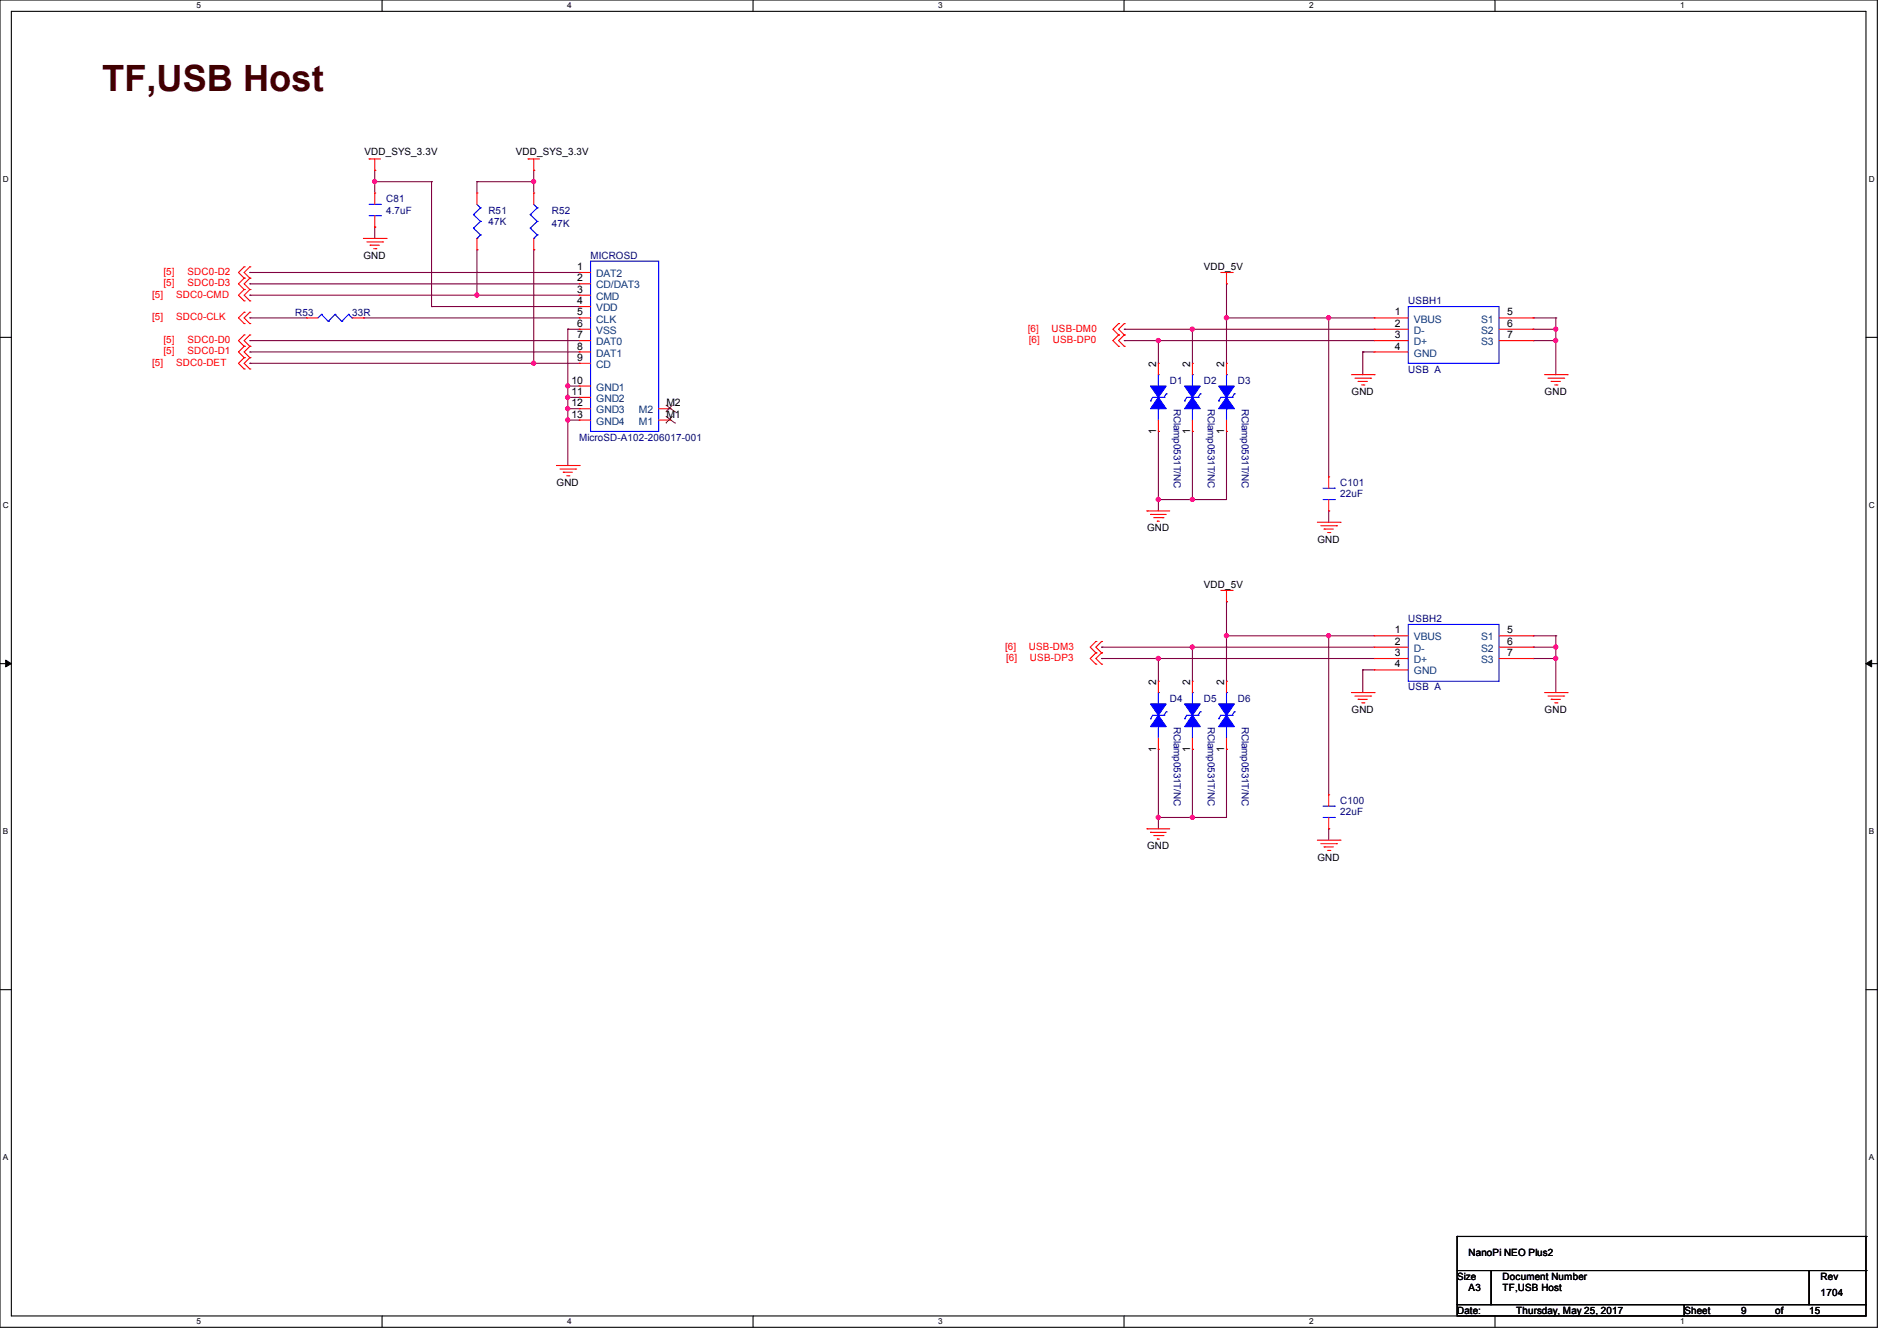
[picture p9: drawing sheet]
<svg xmlns="http://www.w3.org/2000/svg" width="297mm" height="210mm" viewBox="0 0 297 210" stroke-linecap="round" stroke-linejoin="round" font-family="sans-serif">
<path d="M0 0h293.9v207.9h-293.9zM1.8 1.8h290.3v204.3h-290.3z" fill="none" stroke="#000" stroke-width=".17"/>
<g fill="#fff">
<path d="M30.8 .2h.7v1.4h-.7z"/>
<path d="M30.8 206.2h.7v1.4h-.7z"/>
</g>
<path d="M59.8 0v1.8M59.8 206.1v1.8" fill="none" stroke="#000" stroke-width=".17"/>
<g fill="#fff">
<path d="M88.8 .2h.7v1.4h-.7z"/>
<path d="M88.8 206.2h.7v1.4h-.7z"/>
</g>
<path d="M117.9 0v1.8M117.9 206.1v1.8" fill="none" stroke="#000" stroke-width=".17"/>
<g fill="#fff">
<path d="M146.9 .2h.7v1.4h-.7z"/>
<path d="M146.9 206.2h.7v1.4h-.7z"/>
</g>
<path d="M176 0v1.8M176 206.1v1.8" fill="none" stroke="#000" stroke-width=".17"/>
<g fill="#fff">
<path d="M205 .2h.7v1.4h-.7z"/>
<path d="M205 206.2h.7v1.4h-.7z"/>
</g>
<path d="M234.1 0v1.8M234.1 206.1v1.8" fill="none" stroke="#000" stroke-width=".17"/>
<g fill="#fff">
<path d="M263.1 .2h.6v1.4h-.6z"/>
<path d="M263.1 206.2h.6v1.4h-.6z"/>
<path d="M.5 27.3h.9v1.4h-.9z"/>
<path d="M292.6 27.3h.9v1.4h-.9z"/>
<path d="M.5 78.4h.9v1.4h-.9z"/>
<path d="M292.6 78.4h.9v1.4h-.9z"/>
</g>
<path d="M0 52.8h1.8M292.1 52.8h1.8" fill="none" stroke="#000" stroke-width=".17"/>
<g fill="#fff">
<path d="M.5 129.5h.8v1.4h-.8z"/>
<path d="M292.6 129.5h.8v1.4h-.8z"/>
</g>
<path d="M0 103.9h1.8M292.1 103.9h1.8" fill="none" stroke="#000" stroke-width=".17"/>
<path d="M.9 103.4l.9 .5-.9 .5zM292.1 103.9l.9-.5v1z" fill="#000" stroke="#000" stroke-width=".16"/>
<g fill="#fff">
<path d="M.5 180.5h.8v1.4h-.8z"/>
<path d="M292.6 180.5h.8v1.4h-.8z"/>
</g>
<g fill="none" stroke="#000" stroke-width=".17">
<path d="M0 155h1.8M292.1 155h1.8M228.1 199h5.4v5.3h-5.4zM228.1 193.6h.1M228.1 193.6v5.4M228.1 193.6h64M233.5 199h49.8v5.3h-49.8zM283.3 199h8.8v5.3h-8.8zM292.1 193.6h.1M292.1 199h.1M292.1 193.6v5.4M228.1 204.3h35.6v1.8h-35.6z"/>
<path d="M263.7 204.3h28.4v1.8h-28.4z"/>
</g>
<g fill="none" stroke="#800040" stroke-width=".17">
<path d="M58.7 35.6h.1M58.7 28.4h.1M58.7 26.7h.1M58.7 26.7v3.5M58.7 35.6v1.7M58.7 28.4h8.9M67.6 28.4h.1M67.6 28.4v19.6M74.7 39.1h.1M74.7 28.4h.1M74.7 28.4v1.8M74.7 39.1v7.1"/>
<path d="M74.7 28.4h8.9M83.6 39.1h.1M83.6 28.4h.1M83.6 26.7h.1M83.6 26.7v3.5M83.6 39.1v17.8M39.1 42.7h.1M39.1 53.3h.1M39.1 55.1h.1M39.1 46.2h.1M39.1 44.4h.1M39.1 49.8h.1"/>
<path d="M39.1 56.9h.1M39.1 56.9h51.6M39.1 42.7h51.6M39.1 53.3h51.6M39.1 55.1h51.6M39.1 46.2h51.6M39.1 49.8h8.9M39.1 44.4h51.6M56.9 49.8h.1M56.9 49.8h33.8M67.6 48h.1M67.6 48h23.1"/>
<path d="M74.7 46.2h.1M83.6 56.9h.1M88.9 51.6h.1M88.9 51.6h1.8M88.9 51.6v21.3M176 53.3h.1M176 51.6h.1M176 53.3h39.1M176 51.6h39.1M181.4 53.3h.1M181.4 53.3v3.6M186.7 51.6h.1"/>
<path d="M186.7 51.6v5.3M192 49.8h.1M192 44.4h.1M192 49.8h23.1M192 44.4v12.5M208 49.8h.1M208 49.8v24.9M213.4 55.1h.1M213.4 55.1h1.7M213.4 55.1v3.6M240 49.8h.1M240 51.6h.1"/>
<path d="M240 53.3h.1M240 53.3h3.6M240 49.8h3.6M240 51.6h3.6M243.6 49.8h.1M243.6 51.6h.1M243.6 53.3h.1M243.6 49.8v8.9M88.9 60.5h.1M88.9 62.2h.1M88.9 64h.1M88.9 65.8h.1"/>
<path d="M88.9 60.5h1.8M88.9 62.2h1.8M88.9 64h1.8M88.9 65.8h1.8M181.4 78.2h.1M181.4 67.6h.1M181.4 67.6v12.4M186.7 67.6h.1M186.7 78.2h.1M186.7 67.6v10.6M192 67.6h.1M192 67.6v10.6h-10.6"/>
<path d="M192 99.6h.1M192 94.2h.1M192 94.2v12.5M192 99.6h23.1M208 80h.1M208 99.6h.1M208 80v1.8M208 99.6v24.9M240 99.6h.1M240 99.6h3.6M243.6 99.6h.1M243.6 99.6v8.9"/>
<path d="M172.5 103.1h.1M172.5 101.3h.1M172.5 103.1h42.6M172.5 101.3h42.6M181.4 117.3h.1M181.4 103.1h.1M181.4 103.1v3.6M181.4 117.3v12.5M186.7 117.3h.1M186.7 101.3h.1M186.7 101.3v5.4M186.7 117.3v10.7"/>
<path d="M192 117.3h.1M192 117.3v10.7h-10.6M213.4 104.9h.1M213.4 104.9v3.6M213.4 104.9h1.7M240 101.3h.1M240 103.1h.1M240 103.1h3.6M240 101.3h3.6M243.6 101.3h.1M243.6 103.1h.1M181.4 128h.1"/>
<path d="M186.7 128h.1M208 129.8h.1M208 129.8v1.8"/>
</g>
<g fill="#f0f" stroke="#f0f" stroke-width=".17">
<circle cx="74.7" cy="46.2" r=".32"/>
<circle cx="83.5" cy="56.9" r=".32"/>
<circle cx="88.9" cy="60.4" r=".32"/>
<circle cx="88.9" cy="64" r=".32"/>
<circle cx="88.9" cy="62.2" r=".32"/>
<circle cx="83.5" cy="28.4" r=".32"/>
<circle cx="88.9" cy="65.8" r=".32"/>
<circle cx="58.7" cy="28.4" r=".32"/>
<circle cx="181.3" cy="78.2" r=".32"/>
<circle cx="186.7" cy="78.2" r=".32"/>
<circle cx="181.3" cy="53.3" r=".32"/>
<circle cx="186.7" cy="51.5" r=".32"/>
<circle cx="192" cy="49.8" r=".32"/>
<circle cx="208" cy="49.8" r=".32"/>
<circle cx="243.6" cy="51.5" r=".32"/>
<circle cx="243.6" cy="53.3" r=".32"/>
<circle cx="186.7" cy="128" r=".32"/>
<circle cx="181.3" cy="128" r=".32"/>
<circle cx="181.3" cy="103.1" r=".32"/>
<circle cx="186.7" cy="101.3" r=".32"/>
<circle cx="192" cy="99.5" r=".32"/>
<circle cx="208" cy="99.5" r=".32"/>
<circle cx="243.6" cy="101.3" r=".32"/>
<circle cx="243.6" cy="103.1" r=".32"/>
</g>
<g fill="none" stroke="#f00" stroke-width=".17">
<path d="M56.9 37.3h3.6M57.4 37.9h2.5M57.8 24.9h.1M57.8 24.9h1.8M58 38.4h.1M58 38.4h1.4M58.5 38.9h.3M58.7 26.7h.1M58.7 35.6h.1M58.7 30.2h.1M58.7 24.9v1.8M58.7 30.2v1.8"/>
<path d="M58.7 33.8v1.8M58.8 38.9h.1M59.9 37.9h.1M60.5 37.3h.1M74.7 30.2h.1M74.7 39.1h.1M74.7 30.2v1.8M74.7 37.3v1.8M82.7 24.9h.1M82.7 24.9h1.8M83.6 26.7h.1M83.6 30.2h.1"/>
<path d="M83.6 39.1h.1M83.6 24.9v1.8M83.6 30.2v1.8M83.6 37.3v1.8M38.2 45.3h.1M38.2 43.6h.1M38.2 47.1h.1M38.2 50.7h.1M38.2 48.9h.1M38.2 54.2h.1M38.2 52.5h.1M38.2 56h.1"/>
<path d="M38.2 41.8h.1M38.2 57.8h.1M38.2 43.6l-.9 .8 .9 .9M38.2 45.3l-.9 .9 .9 .9M38.2 48.9l-.9 .9 .9 .9M38.2 52.5l-.9 .8 .9 .9M38.2 54.2l-.9 .9 .9 .9M38.2 41.8l-.9 .9 .9 .9M38.2 56l-.9 .9 .9 .9M39.1 45.3h.1M39.1 43.6h.1M39.1 47.1h.1"/>
<path d="M39.1 50.7h.1M39.1 48.9h.1M39.1 54.2h.1M39.1 52.5h.1M39.1 56h.1M39.1 41.8h.1M39.1 57.8h.1M39.1 43.6l-.9 .8 .9 .9M39.1 45.3l-.9 .9 .9 .9M39.1 48.9l-.9 .9 .9 .9M39.1 52.5l-.9 .8 .9 .9M39.1 54.2l-.9 .9 .9 .9"/>
<path d="M39.1 41.8l-.9 .9 .9 .9M39.1 56l-.9 .9 .9 .9M48 49.8h.1M48 49.8h1.8M55.1 49.8h1.8M56.9 49.8h.1M90.7 42.7h.1M90.7 44.4h.1M90.7 46.2h.1M90.7 48h.1M90.7 49.8h.1M90.7 51.6h.1"/>
<path d="M90.7 53.3h.1M90.7 55.1h.1M90.7 56.9h.1M90.7 42.7h1.8M90.7 49.8h1.8M90.7 51.6h1.8M90.7 53.3h1.8M90.7 55.1h1.8M90.7 44.4h1.8M90.7 46.2h1.8M90.7 48h1.8M90.7 56.9h1.8"/>
<path d="M175.1 54.2h.1M175.1 52.5h.1M175.1 50.7h.1M175.1 52.5l-.9 .8 .9 .9M175.1 50.7l-.9 .9 .9 .9M176 54.2h.1M176 52.5h.1M176 50.7h.1M176 52.5l-.9 .8 .9 .9M176 50.7l-.9 .9 .9 .9M181.4 56.9h.1M181.4 56.9v1.8"/>
<path d="M186.7 56.9h.1M186.7 56.9v1.8M191.1 42.7h1.8M192 44.4h.1M192 56.9h.1M192 42.7v1.7M192 56.9v1.8M192.9 42.7h.1M211.6 58.7h3.5M212.1 59.2h2.5M212.6 59.7h.1M212.6 59.7h1.5"/>
<path d="M214.6 59.2h.1M215.1 58.7h.1M215.1 49.8h.1M215.1 51.6h.1M215.1 53.3h.1M215.1 55.1h.1M215.1 49.8h5.4M215.1 51.6h5.4M215.1 53.3h5.4M215.1 55.1h5.4M234.7 49.8h5.3M234.7 51.6h5.3"/>
<path d="M234.7 53.3h5.3M240 49.8h.1M240 51.6h.1M240 53.3h.1M241.8 58.7h3.6M242.4 59.2h2.4M242.9 59.7h.1M242.9 59.7h1.4M244.8 59.2h.1M245.4 58.7h.1M87.1 72.9h3.6M87.7 73.4h2.4"/>
<path d="M88.2 74h.1M88.2 74h1.4M88.7 74.5h.4M89.1 74.5h.1M90.1 73.4h.1M90.7 72.9h.1M90.7 60.5h.1M90.7 62.2h.1M90.7 64h.1M90.7 65.8h.1M90.7 60.5h1.8M90.7 62.2h1.8"/>
<path d="M90.7 64h1.8M90.7 65.8h1.8M103.1 64h1.8M103.1 65.8h1.8M104.9 65.8h.1M104.9 64h.1M181.4 67.6h.1M181.4 65.8v1.8M186.7 67.6h.1M186.7 65.8v1.8M192 67.6h.1M192 65.8v1.8"/>
<path d="M208 74.7h.1M208 74.7v1.8M208 78.2v1.8M213.2 60.3h.3M213.5 60.3h.1M243.4 60.3h.4M243.8 60.3h.1M179.6 80h.1M179.6 80h3.5M180.1 80.6h.1M180.1 80.6h2.5M180.6 81.1h1.5"/>
<path d="M181.2 81.6h.1M181.2 81.6h.3M182.1 81.1h.1M191.1 92.5h1.8M192 94.2h.1M192 92.5v1.7M192.9 92.5h.1M206.2 81.8h3.6M206.8 82.3h2.5M207.3 82.8h.1M207.3 82.8h1.4M207.9 83.4h.3"/>
<path d="M208 80h.1M208.2 83.4h.1M209.3 82.3h.1M209.8 81.8h.1M215.1 99.6h.1M215.1 99.6h5.4M234.7 99.6h5.3M240 99.6h.1M171.6 102.2h.1M171.6 104h.1M171.6 100.5h.1M171.6 102.2l-.9 .9 .9 .9"/>
<path d="M171.6 100.5l-.9 .8 .9 .9M172.5 102.2h.1M172.5 104h.1M172.5 100.5h.1M172.5 102.2l-.9 .9 .9 .9M172.5 100.5l-.9 .8 .9 .9M181.4 117.3h.1M181.4 106.7h.1M181.4 106.7v1.8M181.4 115.6v1.7M186.7 117.3h.1M186.7 106.7h.1"/>
<path d="M186.7 106.7v1.8M186.7 115.6v1.7M192 117.3h.1M192 106.7h.1M192 106.7v1.8M192 115.6v1.7M211.6 108.5h3.5M212.1 109h2.5M212.6 109.5h.1M212.6 109.5h1.5M213.2 110.1h.3M213.5 110.1h.1"/>
<path d="M214.6 109h.1M215.1 108.5h.1M215.1 101.3h.1M215.1 103.1h.1M215.1 104.9h.1M215.1 101.3h5.4M215.1 103.1h5.4M215.1 104.9h5.4M234.7 101.3h5.3M234.7 103.1h5.3M240 101.3h.1M240 103.1h.1"/>
<path d="M241.8 108.5h3.6M242.4 109h2.4M242.9 109.5h.1M242.9 109.5h1.4M243.4 110.1h.4M243.8 110.1h.1M244.8 109h.1M245.4 108.5h.1M179.6 129.8h.1M179.6 129.8h3.5M180.1 130.3h.1M180.1 130.3h2.5"/>
<path d="M180.6 130.9h1.5M181.2 131.4h.1M181.2 131.4h.3M182.1 130.9h.1M206.2 131.6h3.6M206.8 132.1h2.5M207.3 132.6h.1M207.3 132.6h1.4M207.9 133.2h.3M208 129.8h.1M208 124.5h.1M208 124.5v1.7"/>
<path d="M208 128v1.8M208.2 133.2h.1M209.3 132.1h.1M209.8 131.6h.1"/>
</g>
<g fill="none" stroke="#00f" stroke-width=".17">
<path d="M57.8 33.8h1.8M57.8 32h1.8M59.6 33.8h.1M59.6 32h.1M74.1 33.6h.1M74.1 35.7h.1M74.1 33.6l1.1 1.1M74.1 35.7l1.1 1.1M74.7 37.3h.1M74.7 32l.5 .6M75.2 32.6h.1M75.2 34.7h.1"/>
<path d="M75.2 36.8h.1M75.2 32.6l-1.1 1M75.2 34.7l-1.1 1M75.2 36.8l-.5 .5M83 33.6h.1M83 35.7h.1M83 33.6l1.1 1.1M83 35.7l1.1 1.1M83.6 37.3h.1M83.6 32l.5 .6M84.1 32.6h.1M84.1 34.7h.1"/>
<path d="M84.1 36.8h.1M84.1 32.6l-1.1 1M84.1 34.7l-1.1 1M84.1 36.8l-.5 .5M50.3 49.2h.1M50.3 49.2l-.5 .6M50.3 49.2l1.1 1.1M51.4 50.3h.1M52.5 49.2h.1M52.5 49.2l-1.1 1.1M52.5 49.2l1 1.1M53.5 50.3h.1"/>
<path d="M54.6 49.2h.1M54.6 49.2l-1.1 1.1M54.6 49.2l.5 .6M55.1 49.8h.1M92.5 40.9h10.6v26.7h-10.6zM181.4 58.7h.1M181.4 58.7v1.8M186.7 58.7h.1M186.7 58.7v1.8M192 58.7h.1M192 58.7v1.8M220.5 48h14.2v8.9h-14.2z"/>
<path d="M180.1 62.8h.1M181.4 64h.1M181.4 64v1.8M182.2 62.2h.1M182.2 62.2h-1.7l-.4 .6M182.6 61.7h.1M182.6 61.7l-.4 .5M185.5 62.8h.1M186.7 64h.1M186.7 64v1.8M187.6 62.2h.1M187.6 62.2h-1.8l-.3 .6"/>
<path d="M187.9 61.7h.1M187.9 61.7l-.3 .5M190.8 62.8h.1M192 64h.1M192 64v1.8M192.9 62.2h.1M192.9 62.2h-1.8l-.3 .6M193.3 61.7h.1M193.3 61.7l-.4 .5M207.1 78.2h1.8M207.1 76.5h1.8M208.9 78.2h.1"/>
<path d="M208.9 76.5h.1M220.5 97.8h14.2v8.9h-14.2zM180.1 112.6h.1M181.4 113.8h.1M181.4 108.5h.1M181.4 108.5v1.7M181.4 113.8v1.8M182.2 112h.1M182.2 112h-1.7l-.4 .6M182.6 111.5h.1M182.6 111.5l-.4 .5M185.5 112.6h.1"/>
<path d="M186.7 113.8h.1M186.7 108.5h.1M186.7 108.5v1.7M186.7 113.8v1.8M187.6 112h.1M187.6 112h-1.8l-.3 .6M187.9 111.5h.1M187.9 111.5l-.3 .5M190.8 112.6h.1M192 113.8h.1M192 108.5h.1M192 108.5v1.7"/>
<path d="M192 113.8v1.8M192.9 112h.1M192.9 112h-1.8l-.3 .6M193.3 111.5h.1M193.3 111.5l-.4 .5M207.1 128h1.8M207.1 126.2h1.8M208.9 128h.1M208.9 126.2h.1"/>
</g>
<g fill="#00f" stroke="#00f" stroke-width=".17">
<path d="M186.7 62.2l1.2 1.8h-2.4z" fill-rule="evenodd"/>
<path d="M185.5 60.5h2.4l-1.2 1.7z" fill-rule="evenodd"/>
<path d="M192 112l1.3 1.8h-2.5z" fill-rule="evenodd"/>
<path d="M190.8 110.2h2.5l-1.3 1.8z" fill-rule="evenodd"/>
<path d="M181.4 62.2l1.2 1.8h-2.5z" fill-rule="evenodd"/>
<path d="M180.1 60.5h2.5l-1.2 1.7z" fill-rule="evenodd"/>
<path d="M192 62.2l1.3 1.8h-2.5z" fill-rule="evenodd"/>
<path d="M190.8 60.5h2.5l-1.3 1.7z" fill-rule="evenodd"/>
<path d="M186.7 112l1.2 1.8h-2.4z" fill-rule="evenodd"/>
<path d="M185.5 110.2h2.4l-1.2 1.8z" fill-rule="evenodd"/>
<path d="M181.4 112l1.2 1.8h-2.5z" fill-rule="evenodd"/>
<path d="M180.1 110.2h2.5l-1.2 1.8z" fill-rule="evenodd"/>
</g>
<path d="M104.2 66.2h.1M104.2 64.5h.1M104.2 65.2l1.5 1M104.2 63.4l1.5 1.1M105.3 65.2l-1.1 1M105.3 63.4l-1.1 1.1M105.7 66.2h.1M105.7 64.5h.1" fill="none" stroke="#804000" stroke-width=".16"/>
<text font-size="5.7" fill="#400000" x="16" y="14.2">TF,USB Host</text>
<g font-size="1.6">
<text x="57.1" y="24.2">VDD_SYS_3.3V</text>
<text x="80.7" y="24.2">VDD_SYS_3.3V</text>
<text x="56.9" y="40.6">GND</text>
<text x="90.3" y="42.3">1</text>
<text x="90.3" y="44.1">2</text>
<text x="90.3" y="45.8">3</text>
<text x="90.3" y="47.6">4</text>
<text x="188.5" y="42.3">VDD_5V</text>
<text x="90.3" y="49.4">5</text>
<text x="90.3" y="51.2">6</text>
<text x="90.3" y="53">7</text>
<text x="218.4" y="49.4">1</text>
<text x="218.4" y="51.2">2</text>
<text x="218.4" y="53">3</text>
<text x="235.9" y="49.4">5</text>
<text x="235.9" y="51.2">6</text>
<text x="235.9" y="53">7</text>
<text x="90.3" y="54.7">8</text>
<text x="90.3" y="56.5">9</text>
<text x="181" y="57.4" transform="rotate(-90 181 57.4)">2</text>
<text x="186.3" y="57.4" transform="rotate(-90 186.3 57.4)">2</text>
<text x="191.7" y="57.4" transform="rotate(-90 191.7 57.4)">2</text>
<text x="218.4" y="54.7">4</text>
<text x="89.5" y="60.1">10</text>
<text x="89.5" y="61.8">11</text>
<text x="89.5" y="63.6">12</text>
<text x="89.5" y="65.4">13</text>
<text x="104.4" y="65.4">M1</text>
<text x="104.4" y="63.6">M2</text>
<text x="211.6" y="61.9">GND</text>
<text x="241.8" y="61.9">GND</text>
<text x="181" y="67.9" transform="rotate(-90 181 67.9)">1</text>
<text x="186.3" y="67.9" transform="rotate(-90 186.3 67.9)">1</text>
<text x="191.7" y="67.9" transform="rotate(-90 191.7 67.9)">1</text>
<text x="87.1" y="76.1">GND</text>
<text x="179.6" y="83.2">GND</text>
<text x="206.3" y="85">GND</text>
<text x="188.5" y="92.1">VDD_5V</text>
<text x="218.4" y="99.2">1</text>
<text x="218.4" y="101">2</text>
<text x="235.9" y="99.2">5</text>
<text x="235.9" y="101">6</text>
<text x="181" y="107.2" transform="rotate(-90 181 107.2)">2</text>
<text x="186.3" y="107.2" transform="rotate(-90 186.3 107.2)">2</text>
<text x="191.7" y="107.2" transform="rotate(-90 191.7 107.2)">2</text>
<text x="218.4" y="102.7">3</text>
<text x="218.4" y="104.5">4</text>
<text x="235.9" y="102.7">7</text>
<text x="211.6" y="111.7">GND</text>
<text x="241.8" y="111.7">GND</text>
<text x="181" y="117.7" transform="rotate(-90 181 117.7)">1</text>
<text x="186.3" y="117.7" transform="rotate(-90 186.3 117.7)">1</text>
<text x="191.7" y="117.7" transform="rotate(-90 191.7 117.7)">1</text>
<text x="179.6" y="133">GND</text>
<text x="206.3" y="134.8">GND</text>
<text x="229.9" y="196.7">NanoPi NEO Plus2</text>
<text x="228.1" y="200.4">Size</text>
<text x="229.9" y="202.2">A3</text>
<text x="235.3" y="200.4">Document Number</text>
<text x="235.3" y="202.2">TF,USB Host</text>
<text x="285" y="200.4">Rev</text>
<text x="285" y="202.9">1704</text>
<text x="228.1" y="205.7">Date:</text>
<text x="237.4" y="205.7">Thursday, May 25, 2017</text>
<text x="263.7" y="205.7">Sheet</text>
<text x="272.6" y="205.7">9</text>
<text x="277.9" y="205.7">of</text>
<text x="283.3" y="205.7">15</text>
</g>
<g font-size="1.6" fill="#000080">
<text x="60.5" y="31.7">C81</text>
<text x="60.5" y="33.4">4.7uF</text>
<text x="76.5" y="33.4">R51</text>
<text x="76.5" y="35.2">47K</text>
<text x="86.4" y="33.4">R52</text>
<text x="86.4" y="35.6">47K</text>
<text x="92.5" y="40.6">MICROSD</text>
<text x="220.5" y="47.7">USBH1</text>
<text x="46.2" y="49.4">R53</text>
<text x="55.1" y="49.4">33R</text>
<text x="220.5" y="58.3">USB A</text>
<text x="183.1" y="60.1">D1</text>
<text x="188.5" y="60.1">D2</text>
<text x="193.8" y="60.1">D3</text>
<text x="90.7" y="69">MicroSD-A102-206017-001</text>
<text x="209.8" y="76.1">C101</text>
<text x="209.8" y="77.9">22uF</text>
<text x="220.5" y="97.5">USBH2</text>
<text x="183.1" y="109.9">D4</text>
<text x="188.5" y="109.9">D5</text>
<text x="193.8" y="109.9">D6</text>
<text x="220.5" y="108.1">USB A</text>
<text x="209.8" y="125.9">C100</text>
<text x="209.8" y="127.7">22uF</text>
</g>
<g font-size="1.6" fill="#f00">
<text x="23.8" y="46.6">[5]</text>
<text x="25.6" y="44.8">[5]</text>
<text x="25.6" y="43.1">[5]</text>
<text x="27.6" y="46.6">SDC0-CMD</text>
<text x="29.3" y="44.8">SDC0-D3</text>
<text x="29.3" y="43.1">SDC0-D2</text>
<text x="23.8" y="50.2">[5]</text>
<text x="25.6" y="53.7">[5]</text>
<text x="27.6" y="50.2">SDC0-CLK</text>
<text x="29.3" y="53.7">SDC0-D0</text>
<text x="160.9" y="51.9">[6]</text>
<text x="161.1" y="53.7">[6]</text>
<text x="164.6" y="51.9">USB-DM0</text>
<text x="164.8" y="53.7">USB-DP0</text>
<text x="23.8" y="57.3">[5]</text>
<text x="25.6" y="55.5">[5]</text>
<text x="27.6" y="57.3">SDC0-DET</text>
<text x="29.3" y="55.5">SDC0-D1</text>
<text x="157.4" y="101.7">[6]</text>
<text x="161.1" y="101.7">USB-DM3</text>
<text x="157.5" y="103.5">[6]</text>
<text x="161.3" y="103.5">USB-DP3</text>
</g>
<g font-size="1.6" fill="#004080">
<text x="93.4" y="43.4">DAT2</text>
<text x="93.4" y="45.2">CD/DAT3</text>
<text x="93.4" y="46.9">CMD</text>
<text x="93.4" y="48.7">VDD</text>
<text x="93.4" y="50.5">CLK</text>
<text x="93.4" y="52.3">VSS</text>
<text x="221.4" y="50.5">VBUS</text>
<text x="221.4" y="52.3">D-</text>
<text x="231.9" y="50.5">S1</text>
<text x="231.9" y="52.3">S2</text>
<text x="93.4" y="54.1">DAT0</text>
<text x="93.4" y="55.8">DAT1</text>
<text x="93.4" y="57.6">CD</text>
<text x="221.4" y="54.1">D+</text>
<text x="221.4" y="55.8">GND</text>
<text x="231.9" y="54.1">S3</text>
<text x="93.4" y="61.2">GND1</text>
<text x="93.4" y="63">GND2</text>
<text x="93.4" y="64.7">GND3</text>
<text x="100" y="64.7">M2</text>
<text x="93.4" y="66.5">GND4</text>
<text x="100" y="66.5">M1</text>
<text x="221.4" y="100.3">VBUS</text>
<text x="231.9" y="100.3">S1</text>
<text x="221.4" y="102.1">D-</text>
<text x="221.4" y="103.8">D+</text>
<text x="221.4" y="105.6">GND</text>
<text x="231.9" y="102.1">S2</text>
<text x="231.9" y="103.8">S3</text>
</g>
<g font-size="1.5" fill="#000080">
<text x="183.8" y="64" transform="rotate(90 183.8 64)">RClamp0531T/NC</text>
<text x="189.1" y="64" transform="rotate(90 189.1 64)">RClamp0531T/NC</text>
<text x="194.4" y="64" transform="rotate(90 194.4 64)">RClamp0531T/NC</text>
<text x="183.8" y="113.8" transform="rotate(90 183.8 113.8)">RClamp0531T/NC</text>
<text x="189.1" y="113.8" transform="rotate(90 189.1 113.8)">RClamp0531T/NC</text>
<text x="194.4" y="113.8" transform="rotate(90 194.4 113.8)">RClamp0531T/NC</text>
</g>
<g font-size="1.3">
<text x="30.8" y="1.3">5</text>
<text x="88.8" y="1.3">4</text>
<text x="146.9" y="1.3">3</text>
<text x="205" y="1.3">2</text>
<text x="263.1" y="1.3">1</text>
<text x=".5" y="28.4">D</text>
<text x="292.6" y="28.4">D</text>
<text x=".5" y="79.5">C</text>
<text x="292.6" y="79.5">C</text>
<text x=".5" y="130.6">B</text>
<text x="292.6" y="130.6">B</text>
<text x=".5" y="181.7">A</text>
<text x="292.6" y="181.7">A</text>
<text x="30.8" y="207.4">5</text>
<text x="88.8" y="207.4">4</text>
<text x="146.9" y="207.4">3</text>
<text x="205" y="207.4">2</text>
<text x="263.1" y="207.4">1</text>
</g>
</svg>
